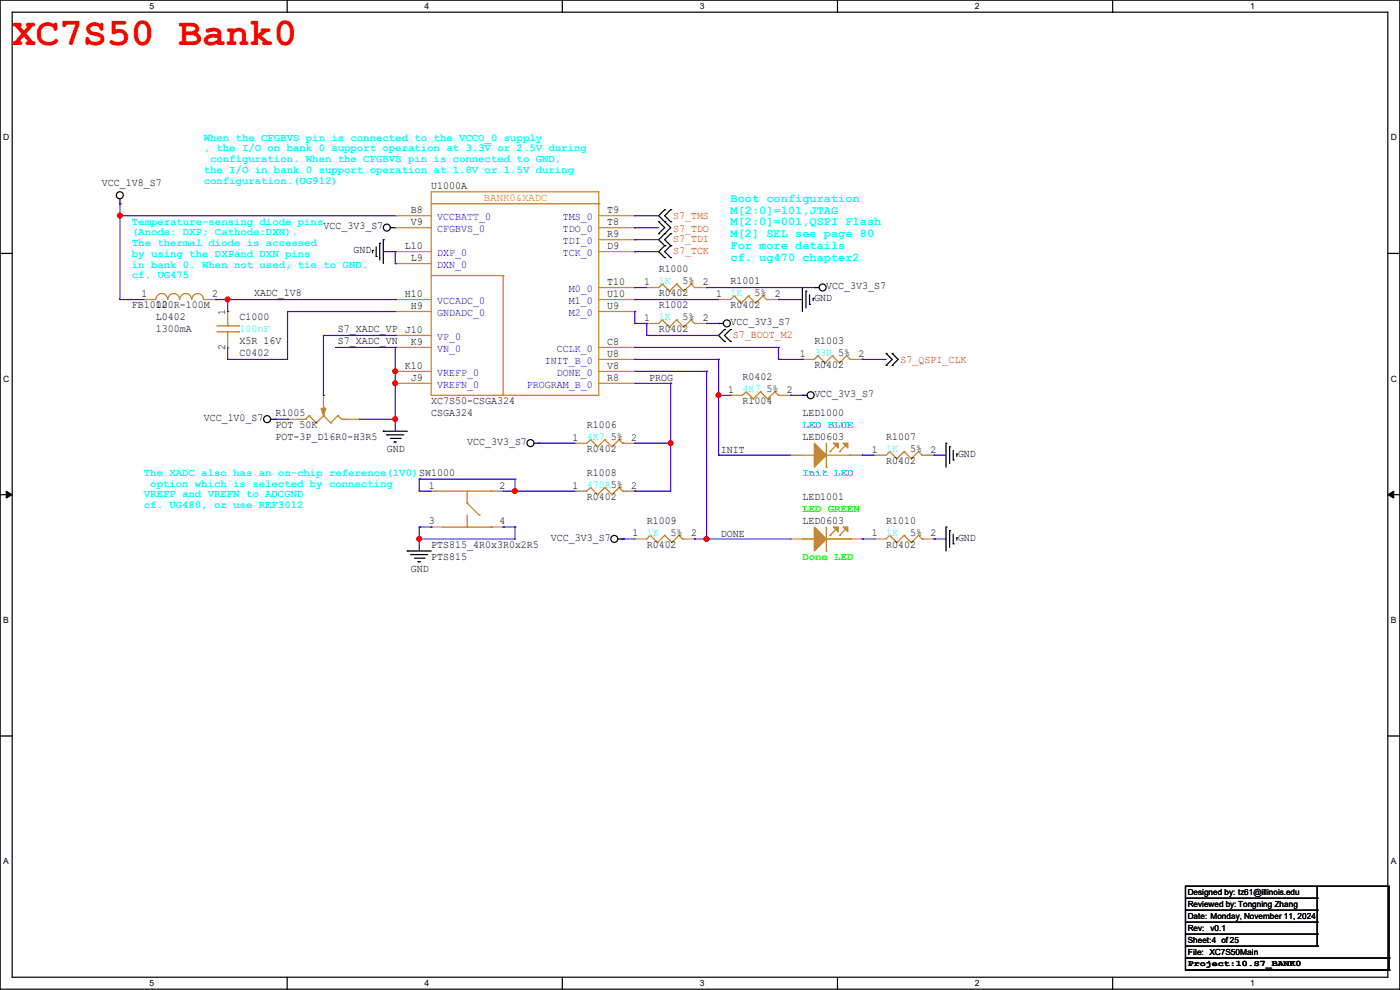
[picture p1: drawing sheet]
<svg xmlns="http://www.w3.org/2000/svg" width="297mm" height="210mm" viewBox="0 0 297 210" stroke-linecap="round" stroke-linejoin="round" font-family="sans-serif">
<path d="M0 0h297v209.8h-297zM2.6 2.6h291.8v204.7h-291.8z" fill="none" stroke="#000" stroke-width=".25"/>
<g fill="#fff">
<path d="M31.7 .3h1v2h-1z"/>
<path d="M31.7 207.6h1v1.9h-1z"/>
</g>
<path d="M60.9 0v2.6M60.9 207.3v2.5" fill="none" stroke="#000" stroke-width=".25"/>
<g fill="#fff">
<path d="M90.1 .3h1v2h-1z"/>
<path d="M90.1 207.6h1v1.9h-1z"/>
</g>
<path d="M119.3 0v2.6M119.3 207.3v2.5" fill="none" stroke="#000" stroke-width=".25"/>
<g fill="#fff">
<path d="M148.5 .3h.9v2h-.9z"/>
<path d="M148.5 207.6h.9v1.9h-.9z"/>
</g>
<path d="M177.7 0v2.6M177.7 207.3v2.5" fill="none" stroke="#000" stroke-width=".25"/>
<g fill="#fff">
<path d="M206.8 .3h1v2h-1z"/>
<path d="M206.8 207.6h1v1.9h-1z"/>
</g>
<path d="M236.1 0v2.6M236.1 207.3v2.5" fill="none" stroke="#000" stroke-width=".25"/>
<g fill="#fff">
<path d="M265.2 .3h1v2h-1z"/>
<path d="M265.2 207.6h1v1.9h-1z"/>
<path d="M.7 28.2h1.2v1.9h-1.2z"/>
<path d="M295.1 28.2h1.2v1.9h-1.2z"/>
<path d="M.7 79.3h1.2v2h-1.2z"/>
<path d="M295.1 79.3h1.2v2h-1.2z"/>
</g>
<path d="M0 53.8h2.6M294.4 53.8h2.6" fill="none" stroke="#000" stroke-width=".25"/>
<g fill="#fff">
<path d="M.7 130.5h1.2v2h-1.2z"/>
<path d="M295.1 130.5h1.1v2h-1.1z"/>
</g>
<path d="M0 104.9h2.6M294.4 104.9h2.6" fill="none" stroke="#000" stroke-width=".25"/>
<path d="M1.3 104.2l1.3 .7-1.3 .8zM294.4 104.9l1.3-.7v1.5z" fill="#000" stroke="#000" stroke-width=".21"/>
<g fill="#fff">
<path d="M.7 181.7h1.2v2h-1.2z"/>
<path d="M295.1 181.7h1.1v2h-1.1z"/>
</g>
<g fill="none" stroke="#000" stroke-width=".25">
<path d="M25.4 43.2h.1M25.4 42.2v1M79 53.1h.1M79 53.1v.5M79.8 54.4h.1M79.8 52.4v2M80.6 51.6h.1M80.6 51.6v3.6M81.3 50.8h.1M81.3 50.8v5.1M82.8 48.3h1.1M83.9 48.3h.1"/>
<path d="M139.7 47h.1M139.7 49.6h.1M139.7 47l1.3 1.3-1.3 1.3M141 52.1h.1M141 54.7h.1M141 49.6h.1M141 47h.1M141 44.5h.1M141 52.1l-1.3 1.3 1.3 1.3M141 44.5l-1.3 1.3 2.6 2.5-2.6 2.5 1.3 1.3M142.3 54.7h.1M142.3 52.1h.1"/>
<path d="M142.3 49.6h.1M142.3 47h.1M142.3 44.5h.1M142.3 52.1l-1.3 1.3 1.3 1.3M142.3 49.6l-1.3 1.2 1.3 1.3M142.3 44.5l-1.3 1.3 1.3 1.2M152.4 68.6h.1M152.4 68.6h1.1M153.7 69.9h.1M153.7 72.4h.1M153.7 69.9l-1.3 1.3 1.3 1.2M155 72.4h.1"/>
<path d="M155 69.9h.1M155 69.9l-1.3 1.3 1.3 1.2M170.2 61h.1M170.2 61v5.1M171 61.8h.1M171 61.8v3.5M171.7 64.6h.1M171.7 62.5v2.1M172.5 63.3h.1M172.5 63.3v.5M172.8 61h.1M172.8 61h1"/>
<path d="M188 75h.1M188 77.5h.1M188 75l1.3 1.2-1.3 1.3M189.3 75h.1M189.3 77.5h.1M189.3 75l1.2 1.2-1.2 1.3M57.4 88.9h1.1M58.5 88.9h.1M81.3 91.5h.1M81.3 91.5h5.1M82.1 92.2h.1M82.1 92.2h3.5"/>
<path d="M82.8 93h2.1M83.6 93.8h.1M83.6 93.8h.5M84.9 93h.1M113.3 94h1M114.3 94h.1M170.2 83.9h.1M170.2 83.9h1M200.7 94h.1M200.7 94v5.1M201.5 94.8h.1M201.5 94.8v3.5"/>
<path d="M202.2 97.6h.1M202.2 95.5v2.1M203 96.3h.1M203 96.3v.5M86.4 116.9h.1M86.4 116.9h5.1M87.2 117.6h.1M87.2 117.6h3.5M87.9 118.4h2.1M88.7 119.2h.1M88.7 119.2h.5M90 118.4h.1"/>
<path d="M131.1 114.3h1M132.1 114.3h.1M200.7 111.8h.1M200.7 111.8v5.1M201.5 112.6h.1M201.5 112.6v3.5M202.2 115.4h.1M202.2 113.3v2.1M203 114.1h.1M203 114.1v.5M0 156.1h2.6M294.4 156.1h2.6"/>
<path d="M251.5 188h43.2v17.8h-43.2zM251.5 190.5h27.9M251.5 193.1h27.9M251.5 195.6h27.9M251.5 198.2h27.9M279.4 190.5h.1M279.4 193.1h.1M279.4 195.6h.1M279.4 198.2h.1M279.4 188v12.7M251.5 203.2h43.2M251.5 200.7h27.9"/>
<path d="M251.5 205.8h43.2M279.4 200.7h.1M294.7 203.2h.1M294.7 205.8h.1"/>
<circle cx="25.4" cy="41.4" r=".74"/>
<circle cx="82.1" cy="48.3" r=".74"/>
<circle cx="154.2" cy="68.6" r=".74"/>
<circle cx="174.5" cy="61" r=".74"/>
<circle cx="56.7" cy="88.9" r=".74"/>
<circle cx="112.5" cy="94" r=".74"/>
<circle cx="172" cy="83.8" r=".74"/>
<circle cx="130.3" cy="114.3" r=".74"/>
</g>
<g fill="none" stroke="#cc8006" stroke-width=".25">
<path d="M91.5 40.7h35.5v43.2h-35.5zM91.5 58.5h15.2M91.5 43.2h35.5M106.7 58.5h.1M106.7 58.5v25.4M127 43.2h.1M35.6 63.5a1.25 1.25 0 0 0-1.3-1.2 1.25 1.25 0 0 0-1.2 1.2M38.1 63.5a1.25 1.25 0 0 0-1.2-1.2 1.25 1.25 0 0 0-1.3 1.2M40.6 63.5a1.25 1.25 0 0 0-1.2-1.2 1.25 1.25 0 0 0-1.3 1.2M43.2 63.5a1.25 1.25 0 0 0-1.3-1.2 1.25 1.25 0 0 0-1.2 1.2M46 70.4h4.6M46 69.1h4.6"/>
<path d="M48.3 69.1h.1M48.3 70.4h.1M48.3 68.6v.5M48.3 70.4v.8M50.6 70.4h.1M50.6 69.1h.1M140.5 67.9h.1M140.5 60.2h.1M140.5 67.9l-.8 .7M140.5 67.9l1.5 1.5M140.5 60.2l-.8 .8M140.5 60.2l1.5 1.6"/>
<path d="M142 69.4h.1M142 61.8h.1M143.6 67.9h.1M143.6 60.2h.1M143.6 67.9l-1.6 1.5M143.6 67.9l1.5 1.5M143.6 60.2l-1.6 1.6M143.6 60.2l1.5 1.6M145.1 69.4h.1M145.1 61.8h.1M146.6 67.9h.1M146.6 60.2h.1"/>
<path d="M146.6 67.9l-1.5 1.5M146.6 67.9l.8 .7M146.6 60.2l-1.5 1.6M146.6 60.2l.8 .8M147.4 68.6h.1M147.4 61h.1M155.7 62.8h.1M155.7 62.8l-.7 .7M155.7 62.8l1.6 1.5M157.3 64.3h.1M158.8 62.8h.1M158.8 62.8l-1.5 1.5"/>
<path d="M158.8 62.8l1.5 1.5M160.3 64.3h.1M161.8 62.8h.1M161.8 62.8l-1.5 1.5M161.8 62.8l.8 .7M162.6 63.5h.1M173.5 75.5h.1M173.5 75.5l-.7 .7M173.5 75.5l1.5 1.5M175 77h.1M176.6 75.5h.1M176.6 75.5l-1.6 1.5"/>
<path d="M176.6 75.5l1.5 1.5M178.1 77h.1M179.6 75.5h.1M179.6 75.5l-1.5 1.5M179.6 75.5l.8 .7M180.4 76.2h.1M63.5 88.9h1.3M64.8 88.9h.1M65.6 88.2h.1M65.6 88.2l-.8 .7M65.6 88.2l1.5 1.5M67.1 89.7h.1"/>
<path d="M68.6 88.2h.1M68.6 86.4h.1M68.6 88.2l-1.5 1.5M68.6 88.2l1.5 1.5M68.6 86.4v.5M70.1 89.7h.1M71.7 88.2h.1M71.7 88.2l-1.6 1.5M71.7 88.2l.7 .7M72.4 88.9h.1M72.4 88.9h1.3M73.7 88.9h.1"/>
<path d="M106.7 83.9h.1M125.3 93.3h.1M125.3 93.3l-.8 .7M125.3 93.3l1.5 1.5M126.8 94.8h.1M128.3 93.3h.1M128.3 93.3l-1.5 1.5M128.3 93.3l1.5 1.5M129.8 94.8h.1M131.4 93.3h.1M131.4 93.3l-1.6 1.5M131.4 93.3l.7 .7"/>
<path d="M132.1 94h.1M158.3 83.1h.1M158.3 83.1l-.8 .8M158.3 83.1l1.5 1.5M159.8 84.6h.1M161.3 83.1h.1M161.3 83.1l-1.5 1.5M161.3 83.1l1.6 1.5M162.9 84.6h.1M164.4 83.1h.1M164.4 83.1l-1.5 1.5M164.4 83.1l.7 .8"/>
<path d="M165.1 83.9h.1M170.2 96.6h2.6M172.8 96.6h.1M175.3 99.1h.1M175.3 94v5.1M175.3 96.6h5.1M176.1 95.8h.1M177.3 94.5l-1.2 1.3M178.1 95.8h.1M179.4 94.5l-1.3 1.3M180.4 96.6h.1M188.8 95.8h.1"/>
<path d="M188.8 95.8l-.8 .8M188.8 95.8l1.5 1.5M190.3 97.3h.1M191.8 95.8h.1M191.8 95.8l-1.5 1.5M191.8 95.8l1.5 1.5M193.3 97.3h.1M194.9 95.8h.1M194.9 95.8l-1.6 1.5M194.9 95.8l.7 .8M195.6 96.6h.1M94 104.2h10.2"/>
<path d="M94 111.8h10.2M99.1 106.7h.1M99.1 111.8h.1M99.1 104.2v2.5M99.1 109.3v2.5M99.1 106.7l2.5 2.6M101.6 109.3h.1M104.2 104.2h.1M104.2 111.8h.1M125.3 103.4h.1M125.3 103.4l-.8 .8M125.3 103.4l1.5 1.5"/>
<path d="M126.8 104.9h.1M128.3 103.4h.1M128.3 103.4l-1.5 1.5M128.3 103.4l1.5 1.5M129.8 104.9h.1M131.4 103.4h.1M131.4 103.4l-1.6 1.5M131.4 103.4l.7 .8M132.1 104.2h.1M138 113.6h.1M138 113.6l-.8 .7M138 113.6l1.5 1.5"/>
<path d="M139.5 115.1h.1M141 113.6h.1M141 113.6l-1.5 1.5M141 113.6l1.5 1.5M142.5 115.1h.1M144.1 113.6h.1M144.1 113.6l-1.6 1.5M144.1 113.6l.7 .7M144.8 114.3h.1M170.2 114.3h2.6M172.8 114.3h.1M175.3 116.9h.1"/>
<path d="M175.3 111.8v5.1M175.3 114.3h5.1M176.1 113.6h.1M177.3 112.3l-1.2 1.3M178.1 113.6h.1M179.4 112.3l-1.3 1.3M180.4 114.3h.1M188.8 113.6h.1M188.8 113.6l-.8 .7M188.8 113.6l1.5 1.5M190.3 115.1h.1M191.8 113.6h.1"/>
<path d="M191.8 113.6l-1.5 1.5M191.8 113.6l1.5 1.5M193.3 115.1h.1M194.9 113.6h.1M194.9 113.6l-1.6 1.5M194.9 113.6l.7 .7M195.6 114.3h.1"/>
</g>
<g fill="none" stroke="#a84" stroke-width=".25">
<path d="M83.9 45.8h.1M83.9 48.3h.1M83.9 53.4h.1M83.9 55.9h.1M83.9 45.8h7.6M83.9 48.3h7.6M83.9 53.4h7.6M83.9 55.9h7.6M127 45.8h7.7M127 48.3h7.7M127 53.4h7.7M127 50.8h7.7"/>
<path d="M134.7 45.8h.1M134.7 48.3h.1M134.7 50.8h.1M134.7 53.4h.1M30.5 63.5h.1M30.5 63.5h2.6M43.2 63.5h2.6M45.8 63.5h.1M48.3 66.1h.1M48.3 73.7h.1M48.3 66.1v2.5M48.3 71.2v2.5"/>
<path d="M83.9 63.5h.1M83.9 66.1h.1M83.9 71.2h.1M83.9 73.7h.1M83.9 78.8h.1M83.9 63.5h7.6M83.9 66.1h7.6M83.9 71.2h7.6M83.9 73.7h7.6M83.9 78.8h7.6M127 63.5h7.7M127 66.1h7.7"/>
<path d="M127 73.7h7.7M127 78.8h7.7M127 61h7.7M127 76.2h7.7M134.7 61h.1M134.7 63.5h.1M134.7 66.1h.1M134.7 73.7h.1M134.7 76.2h.1M134.7 78.8h.1M137.2 68.6h.1M137.2 61h.1"/>
<path d="M137.2 68.6h2.5M137.2 61h2.5M147.4 68.6h2.5M147.4 61h2.5M149.9 68.6h.1M149.9 61h.1M152.4 63.5h.1M152.4 63.5h2.6M162.6 63.5h2.5M165.1 63.5h.1M170.2 76.2h.1M170.2 76.2h2.6"/>
<path d="M180.4 76.2h2.5M182.9 76.2h.1M61 88.9h.1M61 88.9h2.5M68.6 83.9h.1M68.6 83.9v2.5M73.7 88.9h2.5M76.2 88.9h.1M83.9 81.3h.1M83.9 81.3h7.6M122 94h.1M122 94h2.5"/>
<path d="M127 81.3h7.7M132.1 94h2.6M134.7 81.3h.1M134.7 94h.1M155 83.9h.1M155 83.9h2.5M165.1 83.9h2.6M167.7 83.9h.1M167.7 96.6h.1M167.7 96.6h2.5M180.4 96.6h2.5M182.9 96.6h.1"/>
<path d="M185.5 96.6h.1M185.5 96.6h2.5M195.6 96.6h2.6M198.2 96.6h.1M91.5 104.2h.1M91.5 111.8h.1M91.5 104.2h2.5M91.5 111.8h2.5M104.2 104.2h2.5M104.2 111.8h2.5M106.7 104.2h.1M106.7 111.8h.1"/>
<path d="M122 104.2h.1M122 104.2h2.5M132.1 104.2h2.6M134.7 104.2h.1M134.7 114.3h.1M134.7 114.3h2.5M144.8 114.3h2.6M147.4 114.3h.1M167.7 114.3h.1M167.7 114.3h2.5M180.4 114.3h2.5M182.9 114.3h.1"/>
<path d="M185.5 114.3h.1M185.5 114.3h2.5M195.6 114.3h2.6M198.2 114.3h.1"/>
</g>
<g fill="#cc8006" stroke="#cc8006" stroke-width=".25">
<path d="M172.8 94l2.5 2.6-2.5 2.5z"/>
<path d="M176.8 94h1v1z"/>
<path d="M178.9 94h1v1z"/>
<path d="M172.8 111.8l2.5 2.5-2.5 2.6z"/>
<path d="M176.8 111.8h1v1z"/>
<path d="M178.9 111.8h1v1z"/>
<path d="M68.1 86.7h1l-.5 1.5z"/>
</g>
<g fill="none" stroke="#4200ff" stroke-width=".25">
<path d="M25.4 43.2h.1M25.4 45.8h.1M25.4 45.8h58.5M25.4 43.2v20.3M81.3 53.4h2.6M83.9 53.4h.1M83.9 55.9h.1M83.9 53.4v2.5M134.7 53.4h.1M134.7 50.8h.1M134.7 48.3h.1M134.7 45.8h.1"/>
<path d="M134.7 53.4h5M134.7 50.8h5M134.7 48.3h5M134.7 45.8h5M25.4 63.5h.1M25.4 63.5h5.1M45.8 63.5h.1M45.8 63.5h38.1M48.3 66.1h.1M48.3 76.2h.1M48.3 63.5v2.6M48.3 73.7v2.5"/>
<path d="M61 66.1h.1M61 66.1v10.1h-12.7M61 66.1h22.9M71.2 73.7h12.7M83.9 63.5h.1M83.9 78.8h.1M83.9 73.7h.1M83.9 71.2h.1M83.9 71.2h-15.3v12.7M83.9 73.7v17.8M134.7 61h.1M134.7 63.5h.1"/>
<path d="M134.7 66.1h.1M134.7 68.6h.1M134.7 61h2.5M134.7 63.5h17.7M134.7 66.1v2.5M134.7 68.6h2.5M134.7 76.2h17.7M134.7 73.7h30.4M134.7 78.8h15.2M137.2 68.6h.1M137.2 71.2h.1M137.2 68.6v2.6"/>
<path d="M137.2 71.2h15.2M149.9 61h.1M149.9 68.6h.1M149.9 78.8h.1M149.9 61h22.9M149.9 68.6h2.5M149.9 78.8v35.5M152.4 76.2h.1M152.4 76.2v20.4M165.1 63.5h.1M165.1 73.7h.1M165.1 76.2h.1"/>
<path d="M165.1 63.5h5.1M165.1 76.2h5.1M165.1 73.7v2.5M170.2 76.2h.1M182.9 76.2h.1M182.9 76.2h5.1M58.5 88.9h2.5M61 88.9h.1M68.6 83.9h.1M76.2 88.9h7.7M83.9 88.9h.1M83.9 91.5h.1"/>
<path d="M114.3 94h.1M114.3 94h7.7M134.7 94h.1M134.7 81.3h7.6M134.7 94h7.6M142.3 81.3h.1M142.3 94h.1M142.3 81.3v22.9h-7.6M152.4 96.6h.1M152.4 83.9h.1M152.4 83.9h2.6M152.4 96.6h15.3"/>
<path d="M167.7 83.9h.1M167.7 83.9h2.5M182.9 96.6h.1M182.9 96.6h2.6M198.2 96.6h.1M198.2 96.6h2.5M88.9 104.2h.1M88.9 101.6h.1M88.9 111.8h.1M88.9 114.3h.1M88.9 104.2h2.6M88.9 101.6v2.6"/>
<path d="M88.9 111.8v5.1M88.9 101.6h20.4M88.9 111.8h2.6M91.5 111.8h.1M106.7 111.8h.1M106.7 104.2h15.3M106.7 111.8h2.6M109.3 104.2h.1M109.3 101.6h.1M109.3 111.8h.1M109.3 111.8v2.5h-20.4M109.3 101.6v2.6"/>
<path d="M132.1 114.3h.1M132.1 114.3h2.6M134.7 104.2h.1M147.4 114.3h.1M147.4 114.3h20.3M149.9 114.3h.1M182.9 114.3h.1M182.9 114.3h2.6M198.2 114.3h.1M198.2 114.3h2.5"/>
</g>
<g fill="#f00" stroke="#f00" stroke-width=".25">
<circle cx="48.3" cy="63.5" r=".49"/>
<circle cx="25.4" cy="45.7" r=".49"/>
<circle cx="83.8" cy="81.3" r=".49"/>
<circle cx="83.8" cy="78.8" r=".49"/>
<circle cx="152.4" cy="83.8" r=".49"/>
<circle cx="149.9" cy="114.3" r=".49"/>
<circle cx="142.3" cy="94" r=".49"/>
<circle cx="109.2" cy="104.2" r=".49"/>
<circle cx="88.9" cy="114.3" r=".49"/>
<circle cx="83.8" cy="88.9" r=".49"/>
</g>
<text font-size="8.4" fill="#f00" x="2.6" y="9.6">XC7S50 Bank0</text>
<g font-size="2.5" fill="#0ff">
<text x="155" y="42.8">Boot configuration</text>
<text x="155" y="45.3">M[2:0]=101,JTAG</text>
<text x="155" y="47.8">M[2:0]=001,QSPI Flash</text>
<text x="155" y="50.4">M[2] SEL see page 80</text>
<text x="155" y="52.9">For more details</text>
<text x="155" y="55.5">cf. ug470 chapter2</text>
</g>
<g font-size="2.3" fill="#0ff">
<text x="43.2" y="29.8">When the CFGBVS pin is connected to the VCCO_0 supply</text>
<text x="43.2" y="32.1">, the I/O on bank 0 support operation at 3.3V or 2.5V during</text>
<text x="44.6" y="34.4">configuration. When the CFGBVS pin is connected to GND,</text>
<text x="43.2" y="36.7">the I/O in bank 0 support operation at 1.8V or 1.5V during</text>
<text x="43.2" y="39">configuration.(UG912)</text>
<text x="28" y="47.6">Temperature-sensing diode pins</text>
<text x="28" y="49.9">(Anode: DXP; Cathode:DXN).</text>
<text x="28" y="52.2">The thermal diode is accessed</text>
<text x="28" y="54.5">by using the DXPand DXN pins</text>
<text x="28" y="56.8">in bank 0. When not used, tie to GND.</text>
<text x="28" y="59.1">cf. UG475</text>
<text x="139.7" y="60.3">1K</text>
<text x="155" y="62.9">1K</text>
<text x="50.8" y="70.5">100nF</text>
<text x="139.7" y="67.9">1K</text>
<text x="172.8" y="75.6">33R 5%</text>
<text x="157.5" y="83.2">4K7</text>
<text x="124.5" y="93.3">4K7</text>
<text x="188" y="95.9">1K</text>
<text x="30.5" y="101">The XADC also has an on-chip reference(1V0)SW1000</text>
<text x="30.5" y="105.5">VREFP and VREFN to ADCGND</text>
<text x="30.5" y="107.8">cf. UG480, or use REF3012</text>
<text x="31.9" y="103.3">option which is selected by connecting</text>
<text x="124.5" y="103.5">470R5%</text>
<text x="137.2" y="113.7">1K</text>
<text x="188" y="113.7">1K</text>
</g>
<g font-size="2.3">
<text x="21.6" y="39.5">VCC_1V8_S7</text>
<text x="91.5" y="40">U1000A</text>
<text x="87.2" y="45.2">B8</text>
<text x="87.2" y="47.8">V9</text>
<text x="128.8" y="45.2">T9</text>
<text x="128.8" y="47.8">T8</text>
<text x="68.6" y="48.6">VCC_3V3_S7</text>
<text x="75" y="53.7">GND</text>
<text x="85.9" y="52.8">L10</text>
<text x="128.8" y="50.3">R9</text>
<text x="128.8" y="52.8">D9</text>
<text x="87.2" y="55.4">L9</text>
<text x="139.7" y="57.8">R1000</text>
<text x="28" y="65.4">FB1000</text>
<text x="30" y="63">1</text>
<text x="33.1" y="65.4">120R-100M</text>
<text x="45" y="63">2</text>
<text x="53.9" y="62.8">XADC_1V8</text>
<text x="85.9" y="63">H10</text>
<text x="87.2" y="65.5">H9</text>
<text x="128.8" y="60.5">T10</text>
<text x="128.8" y="63">U10</text>
<text x="128.8" y="65.5">U9</text>
<text x="136.7" y="60.5">1</text>
<text x="139.7" y="65.4">R1002</text>
<text x="139.7" y="62.9">R0402</text>
<text x="144.8" y="60.3">5%</text>
<text x="149.1" y="60.5">2</text>
<text x="151.9" y="63">1</text>
<text x="155" y="60.3">R1001</text>
<text x="155" y="65.4">R0402</text>
<text x="160.1" y="62.9">5%</text>
<text x="164.4" y="63">2</text>
<text x="172.8" y="63.9">GND</text>
<text x="175.3" y="61.3">VCC_3V3_S7</text>
<text x="33.1" y="67.9">L0402</text>
<text x="33.1" y="70.5">1300mA</text>
<text x="47.8" y="66.8" transform="rotate(-90 47.8 66.8)">1</text>
<text x="50.8" y="67.9">C1000</text>
<text x="71.7" y="70.4">S7_XADC_VP J10</text>
<text x="136.7" y="68.1">1</text>
<text x="139.7" y="70.5">R0402</text>
<text x="144.8" y="67.9">5%</text>
<text x="149.1" y="68.1">2</text>
<text x="155" y="69">VCC_3V3_S7</text>
<text x="47.8" y="74.2" transform="rotate(-90 47.8 74.2)">2</text>
<text x="50.8" y="75.6">C0402</text>
<text x="50.8" y="73">X5R 16V</text>
<text x="71.7" y="73">S7_XADC_VN</text>
<text x="87.2" y="73.2">K9</text>
<text x="128.8" y="73.2">C8</text>
<text x="128.8" y="75.7">U8</text>
<text x="169.7" y="75.7">1</text>
<text x="172.8" y="73">R1003</text>
<text x="182.2" y="75.7">2</text>
<text x="85.9" y="78.2">K10</text>
<text x="87.2" y="80.8">J9</text>
<text x="128.8" y="78.2">V8</text>
<text x="128.8" y="80.8">R8</text>
<text x="137.7" y="80.8">PROG</text>
<text x="154.5" y="83.3">1</text>
<text x="157.5" y="80.6">R0402</text>
<text x="162.6" y="83.2">5%</text>
<text x="166.9" y="83.3">2</text>
<text x="172.8" y="78.1">R0402</text>
<text x="43.2" y="89.3">VCC_1V0_S7</text>
<text x="58.5" y="88.3">R1005</text>
<text x="91.5" y="85.7">XC7S50-CSGA324</text>
<text x="91.5" y="88.3">CSGA324</text>
<text x="157.5" y="85.7">R1004</text>
<text x="170.2" y="88.3">LED1000</text>
<text x="172.8" y="84.2">VCC_3V3_S7</text>
<text x="58.5" y="90.8">POT 50K</text>
<text x="58.5" y="93.3">POT-3P_D16R0-H3R5</text>
<text x="82.1" y="95.9">GND</text>
<text x="99.1" y="94.4">VCC_3V3_S7</text>
<text x="121.5" y="93.5">1</text>
<text x="124.5" y="90.8">R1006</text>
<text x="124.5" y="95.9">R0402</text>
<text x="129.6" y="93.3">5%</text>
<text x="133.9" y="93.5">2</text>
<text x="170.2" y="93.3">LED0603</text>
<text x="188" y="93.3">R1007</text>
<text x="193.1" y="95.9">5%</text>
<text x="124.5" y="101">R1008</text>
<text x="153" y="96.1">INIT</text>
<text x="185" y="96">1</text>
<text x="188" y="98.4">R0402</text>
<text x="197.4" y="96">2</text>
<text x="203.2" y="96.9">GND</text>
<text x="91" y="103.6">1</text>
<text x="106" y="103.6">2</text>
<text x="121.5" y="103.6">1</text>
<text x="124.5" y="106">R0402</text>
<text x="133.9" y="103.6">2</text>
<text x="170.2" y="106">LED1001</text>
<text x="91" y="111.3">3</text>
<text x="106" y="111.3">4</text>
<text x="134.2" y="113.8">1</text>
<text x="137.2" y="111.1">R1009</text>
<text x="142.3" y="113.7">5%</text>
<text x="146.6" y="113.8">2</text>
<text x="153" y="113.8">DONE</text>
<text x="170.2" y="111.1">LED0603</text>
<text x="185" y="113.8">1</text>
<text x="188" y="111.1">R1010</text>
<text x="193.1" y="113.7">5%</text>
<text x="197.4" y="113.8">2</text>
<text x="91.5" y="116.2">PTS815_4R0x3R0x2R5</text>
<text x="91.5" y="118.7">PTS815</text>
<text x="116.9" y="114.7">VCC_3V3_S7</text>
<text x="137.2" y="116.2">R0402</text>
<text x="188" y="116.2">R0402</text>
<text x="203.2" y="114.7">GND</text>
<text x="87.2" y="121.3">GND</text>
</g>
<g font-size="2.3" fill="#00c">
<text x="92.8" y="46.7">VCCBATT_0</text>
<text x="119.4" y="46.7">TMS_0</text>
<text x="92.8" y="49.2">CFGBVS_0</text>
<text x="119.4" y="49.2">TDO_0</text>
<text x="119.4" y="51.8">TDI_0</text>
<text x="92.8" y="54.3">DXP_0</text>
<text x="92.8" y="56.9">DXN_0</text>
<text x="119.4" y="54.3">TCK_0</text>
<text x="92.8" y="64.5">VCCADC_0</text>
<text x="120.7" y="61.9">M0_0</text>
<text x="120.7" y="64.5">M1_0</text>
<text x="92.8" y="67">GNDADC_0</text>
<text x="120.7" y="67">M2_0</text>
<text x="92.8" y="72.1">VP_0</text>
<text x="92.8" y="74.6">VN_0</text>
<text x="115.6" y="77.2">INIT_B_0</text>
<text x="118.2" y="74.6">CCLK_0</text>
<text x="92.8" y="79.7">VREFP_0</text>
<text x="92.8" y="82.3">VREFN_0</text>
<text x="111.8" y="82.3">PROGRAM_B_0</text>
<text x="118.2" y="79.7">DONE_0</text>
</g>
<text font-size="2.3" fill="#cc8006" x="102.7" y="42.5">BANK0&amp;XADC</text>
<g font-size="2.3" fill="#f00">
<text x="142.8" y="46.4">S7_TMS</text>
<text x="142.8" y="54">S7_TCK</text>
<text x="142.8" y="51.4">S7_TDI</text>
<text x="142.8" y="49.1">S7_TDO</text>
<text x="155.5" y="71.8">S7_BOOT_M2</text>
<text x="191.1" y="77.1">S7_QSPI_CLK</text>
</g>
<g font-size="2.3" fill="#0080ff">
<text x="170.2" y="90.8">LED BLUE</text>
<text x="170.2" y="101">Init LED</text>
</g>
<g font-size="2.3" fill="#0f0">
<text x="170.2" y="108.6">LED GREEN</text>
<text x="170.2" y="118.7">Done LED</text>
</g>
<g font-size="1.8">
<text x="31.7" y="1.9">5</text>
<text x="90.1" y="1.9">4</text>
<text x="148.5" y="1.9">3</text>
<text x="206.8" y="1.9">2</text>
<text x="265.2" y="1.9">1</text>
<text x=".7" y="29.8">D</text>
<text x="295.1" y="29.8">D</text>
<text x=".7" y="80.9">C</text>
<text x="295.1" y="80.9">C</text>
<text x=".7" y="132.1">B</text>
<text x="295.1" y="132.1">B</text>
<text x=".7" y="183.3">A</text>
<text x="295.1" y="183.3">A</text>
<text x="252" y="189.9">Designed by: tz61@illinois.edu</text>
<text x="252" y="194.9">Date: Monday, November 11, 2024</text>
<text x="252" y="197.5">Rev:</text>
<text x="252" y="192.4">Reviewed by: Tongning Zhang</text>
<text x="256.8" y="197.5">v0.1</text>
<text x="252" y="200">Sheet:4 of25</text>
<text x="252" y="202.6">File: XC7S50Main</text>
<text x="31.7" y="209.2">5</text>
<text x="90.1" y="209.2">4</text>
<text x="148.5" y="209.2">3</text>
<text x="206.8" y="209.2">2</text>
<text x="252" y="205">Project:10.S7_BANK0</text>
<text x="265.2" y="209.2">1</text>
</g>
</svg>
